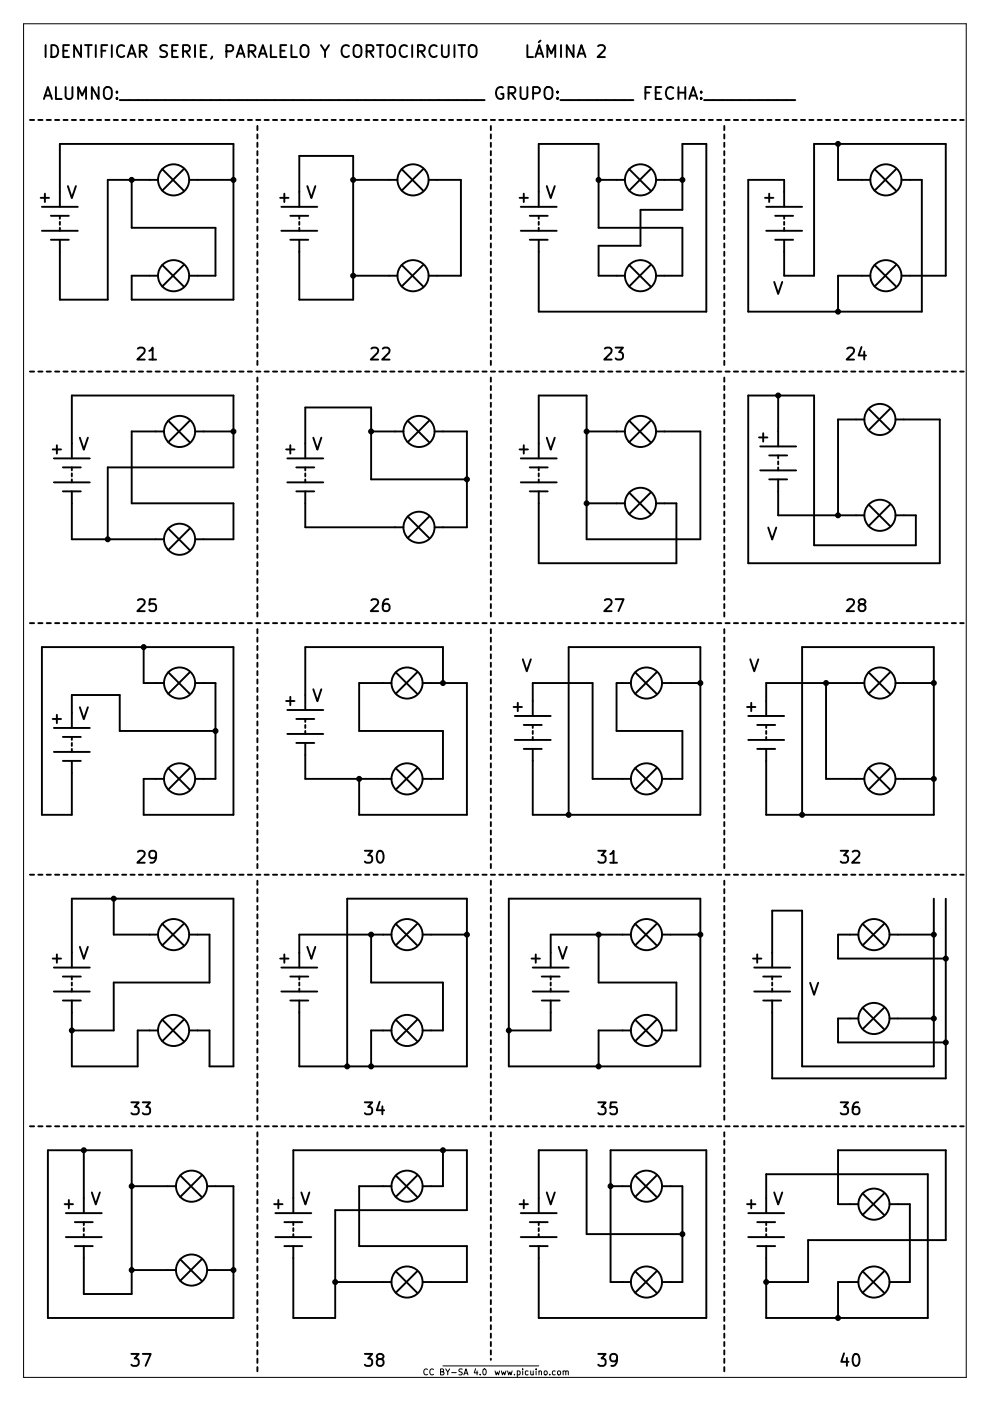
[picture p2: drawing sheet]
<svg xmlns="http://www.w3.org/2000/svg" width="210mm" height="297mm" viewBox="0 0 210 297" stroke-linecap="round" stroke-linejoin="round" font-family="sans-serif">
<path d="M5 5h200v287h-200zM90.7 290.4a.58 .58 0 0 0-.8 .5 .58 .58 0 0 0 .7 .6l.1-.1M94 289.6h20.3M102.5 290.4l.2-.2a.69 .69 0 0 1 .5 .7 .69 .69 0 0 1-.5 .6l-.3-.5zM119.5 290.8l.5-.1v.8M120 290.8l.2-.1h.3l.1 .8" fill="none" stroke="#000" stroke-width=".21"/>
<g fill="none" stroke="#000" stroke-width=".41">
<path d="M97.3 9.6h1.4M99.5 9.9a.86 .86 0 0 1 1-.3 .86 .86 0 0 1 .6 .8v.8a.84 .84 0 0 1-.8 .9 .84 .84 0 0 1-.9-.9zM121.7 9.6v2.5l-1.5-2.5v2.5M122.5 12.1l.9-2.5 .8 2.5M122.8 11.4h1.2M126.9 9.8l.4-.2h.6a.64 .64 0 0 1 .4 .7l-.1 .4-1.4 1.4h1.5M27.9 38.1v10.2h17.8v10.2h-5.6M33.5 38.1h-10.6v25.4h-10.2v-12.7M34.4 35.9l4.6 4.5M39 35.9l-4.6 4.5M40.1 38.1h9.4M74.9 38.1h9.4"/>
<path d="M85.2 35.9l4.6 4.5M89.8 35.9l-4.6 4.5M90.9 38.1h6.9v20.4h-6.9M127 38.1h5.6M133.5 35.9l4.5 4.5M138 35.9l-4.5 4.5M139.2 38.1h5.6M177.8 30.5v7.6h6.9M185.5 35.9l4.6 4.5M190.1 35.9l-4.6 4.5M191.3 38.1h4.3v28h-36.9v-28h7.7v5.8M8.6 41.9h1.8"/>
<path d="M8.9 48.9h7.6M8.9 43.9h7.6M9.5 41.1v1.7M10.8 50.8h3.8M10.8 45.8h3.8M12.7 43.9v-13.4h36.8v33h-21.6v-5h5.6M12.7 45.8v.6M12.7 47v.7M12.7 48.3v.6M34.4 56.2l4.6 4.5M39 56.2l-4.6 4.5M59.4 41.9h1.8"/>
<path d="M59.7 48.9h7.6M59.7 43.9h7.6M60.3 41.1v1.7M61.6 50.8h3.8M61.6 45.8h3.8M63.5 43.9v-10.8h11.4v30.4h-11.4v-12.7M63.5 45.8v.6M63.5 47v.7M63.5 48.3v.6M74.9 58.5h9.4M85.2 56.2l4.6 4.5M89.8 56.2l-4.6 4.5"/>
<path d="M110.2 41.9h1.8M110.5 48.9h7.6M110.5 43.9h7.6M111.1 41.1v1.7M112.4 50.8h3.8M112.4 45.8h3.8M114.3 50.8v15.3h35.6v-35.6h-5.1v14h-8.9v7.6h-8.9v6.4h5.6M114.3 43.9v-13.4h12.7v17.8h17.8v10.2h-5.6M114.3 45.8v.6M114.3 47v.7M114.3 48.3v.6M133.5 56.2l4.5 4.5"/>
<path d="M138 56.2l-4.5 4.5M162.3 41.9h1.8M162.6 48.9h7.6M162.6 43.9h7.6M163.2 41.1v1.7M164.5 50.8h3.8M164.5 45.8h3.8M166.4 50.8v7.7h6.3v-28h28v28h-9.4M166.4 45.8v.6M166.4 47v.7M166.4 48.3v.6M184.7 58.5h-6.9v7.6"/>
<path d="M185.5 56.2l4.6 4.5M190.1 56.2l-4.6 4.5M31.7 76.2h1.4M11.2 95.3h1.8M11.4 97.2h7.6M12.1 94.4v1.8M13.3 99.1h3.8M15.2 97.2v-13.3h34.3v15.2h-26.6v15.2M15.2 99.1v.6M34.8 91.5h-6.9v15.2h21.6v7.6h-8.1M35.7 89.2l4.6 4.6M40.3 89.2l-4.6 4.6"/>
<path d="M41.4 91.5h8.1M60.7 95.3h1.8M61 97.2h7.6M61.6 94.4v1.8M62.9 99.1h3.8M64.8 97.2v-10.8h13.9v15.2h20.4M64.8 99.1v.6M78.7 91.5h6.9M86.5 89.2l4.6 4.6M91.1 89.2l-4.6 4.6M92.2 91.5h6.9v20.3h-6.9M110.2 95.3h1.8"/>
<path d="M110.5 97.2h7.6M111.1 94.4v1.8M112.4 99.1h3.8M114.3 99.1v.6M124.5 91.5h8.1M133.5 89.2l4.5 4.6M138 89.2l-4.5 4.6M139.2 91.5h9.4v22.8h-24.1v-30.4h-10.2v13.3M161 92.7h1.8M161.3 99.7h7.6M161.3 94.7h7.6M161.9 91.9v1.7"/>
<path d="M163.2 96.6h3.8M165.1 83.9v10.8M165.1 96.6v.6M165.1 97.8v.7M165.1 99.1v.6M183.4 88.9h-5.6v20.4M184.3 86.7l4.5 4.5M188.8 86.7l-4.5 4.5M190 88.9h9.4v30.5h-40.7v-35.5h14v31.7h21.6v-6.3h-4.3M11.4 102.3h7.6M13.3 104.2h3.8M15.2 100.4v.6"/>
<path d="M15.2 101.6v.7M15.2 104.2v10.1h19.6M35.7 112.1l4.6 4.5M40.3 112.1l-4.6 4.5M61 102.3h7.6M62.9 104.2h3.8M64.8 100.4v.6M64.8 101.6v.7M64.8 104.2v7.6h20.8M86.5 109.5l4.6 4.6M91.1 109.5l-4.6 4.6M110.5 102.3h7.6"/>
<path d="M112.4 104.2h3.8M114.3 100.4v.6M114.3 101.6v.7M114.3 104.2v15.2h29.2v-12.7h-4.3M124.5 106.7h8.1M133.5 104.4l4.5 4.6M138 104.4l-4.5 4.6M163.2 101.6h3.8M165.1 101.6v7.7h18.3M184.3 107l4.5 4.5M188.8 107l-4.5 4.5M30.5 137.2v7.6h4.3"/>
<path d="M11.2 152.4h1.8M11.4 159.4h7.6M11.4 154.3h7.6M12.1 151.5v1.8M13.3 156.2h3.8M15.2 154.3v-6.9h10.2v7.6h20.3M15.2 156.2v.7M15.2 157.5v.7M15.2 158.8v.6M35.7 142.5l4.6 4.6M40.3 142.5l-4.6 4.6M41.4 144.8h4.3v20.3h-4.3"/>
<path d="M60.7 148.6h1.8M61 155.6h7.6M61 150.5h7.6M61.6 147.7v1.8M62.9 152.4h3.8M62.9 157.5h3.8M64.8 152.4v.7M64.8 153.7v.6M64.8 155v.6M64.8 157.5v7.6h18.3M83.1 144.8h-6.9v10.2h17.8v10.1h-4.3M83.9 142.5l4.6 4.6"/>
<path d="M88.5 142.5l-4.6 4.6M89.7 144.8h9.4v28h-22.9v-7.7M94 144.8v-7.6h-29.2v13.3M109 149.9h1.7M109.2 156.9h7.6M109.2 151.8h7.6M109.9 149v1.8M111.1 158.8h3.8M111.1 153.7h3.8M113 151.8v-7h12.7v20.3h8.2M113 153.7v.6M113 155v.6"/>
<path d="M113 156.2v.7M113 158.8v14h35.6v-35.6h-28v35.6M133.9 144.8h-3.1v10.2h14v10.1h-4.3M134.7 142.5l4.6 4.6M139.3 142.5l-4.6 4.6M140.5 144.8h8.1M158.5 149.9h1.8M158.7 156.9h7.7M158.7 151.8h7.7M159.4 149v1.8M160.7 158.8h3.8M160.7 153.7h3.8"/>
<path d="M162.6 153.7v.6M162.6 155v.6M162.6 156.2v.7M162.6 158.8v14h35.5v-35.6h-27.9v35.6M175.3 144.8v20.3h8.1M183.4 144.8h-20.8v7M184.3 142.5l4.5 4.6M188.8 142.5l-4.5 4.6M190 144.8h8.1M13.3 161.3h3.8M15.2 161.3v11.5h-6.3v-35.6h40.6v35.6h-19v-7.7h4.3M35.7 162.9l4.6 4.5"/>
<path d="M40.3 162.9l-4.6 4.5M83.9 162.9l4.6 4.5M88.5 162.9l-4.6 4.5M134.7 162.9l4.6 4.5M139.3 162.9l-4.6 4.5M184.3 162.9l4.5 4.5M188.8 162.9l-4.5 4.5M190 165.1h8.1M24.1 190.5v7.7h9.4M34.4 195.9l4.6 4.5M39 195.9l-4.6 4.5M40.1 198.2h4.3v10.1h-20.3v10.2h-8.9"/>
<path d="M78.7 198.2v10.1h15.3v10.2h-4.3M83.1 198.2h-19.6v6.9M83.9 195.9l4.6 4.5M88.5 195.9l-4.6 4.5M89.7 198.2h9.4M107.9 190.5h40.7v35.6h-40.7zM127 198.2v10.1h16.5v10.2h-3M129.5 182.9h1.4M133.9 198.2h-17.1v6.9M134.7 195.9l4.6 4.5M139.3 195.9l-4.6 4.5M140.5 198.2h8.1"/>
<path d="M182.1 198.2h-4.3v5h22.9M183 195.9l4.6 4.5M187.6 195.9l-4.6 4.5M188.7 198.2h9.4M198.1 190.5v35.6h-27.9v-33h-6.4v12M200.7 190.5v38.1h-36.9v-16.5M11.2 203.2h1.8M11.4 210.2h7.6M11.4 205.1h7.6M12.1 202.3v1.8M13.3 212.1h3.8M13.3 207h3.8"/>
<path d="M15.2 205.1v-14.6h34.3v35.6h-5.1v-7.6h-4.3M15.2 207v.7M15.2 208.3v.7M15.2 209.6v.6M15.2 212.1v14h14v-7.6h4.3M34.4 216.2l4.6 4.6M39 216.2l-4.6 4.6M59.4 203.2h1.8M59.7 210.2h7.6M59.7 205.1h7.6M60.3 202.3v1.8M61.6 212.1h3.8"/>
<path d="M61.6 207h3.8M63.5 207v.7M63.5 208.3v.7M63.5 209.6v.6M63.5 212.1v14h35.6v-35.6h-25.4v35.6M83.1 218.5h-4.4v7.6M83.9 216.2l4.6 4.6M88.5 216.2l-4.6 4.6M112.8 203.2h1.8M113 210.2h7.6M113 205.1h7.6M113.7 202.3v1.8"/>
<path d="M114.9 212.1h3.8M114.9 207h3.8M116.8 212.1v6.4h-8.9M116.8 207v.7M116.8 208.3v.7M116.8 209.6v.6M133.9 218.5h-6.9v7.6M134.7 216.2l4.6 4.6M139.3 216.2l-4.6 4.6M159.8 203.2h1.7M160 210.2h7.6M160 205.1h7.6"/>
<path d="M160.7 202.3v1.8M161.9 212.1h3.8M161.9 207h3.8M163.8 207v.7M163.8 208.3v.7M163.8 209.6v.6M182.1 215.9h-4.3v5.1h22.9M183 213.7l4.6 4.5M187.6 213.7l-4.6 4.5M188.7 215.9h9.4M13.7 255.3h1.8M14 257.2h7.6"/>
<path d="M14.6 254.4v1.8M15.9 259.1h3.8M17.8 243.9v13.3M17.8 259.1v.7M27.9 251.5h9.4M38.2 249.2l4.6 4.6M42.8 249.2l-4.6 4.6M43.9 251.5h5.6v27.9h-39.3v-35.5h17.7v30.5h-10.1v-10.2M58.2 255.3h1.7M58.4 257.2h7.6M59.1 254.4v1.8M60.3 259.1h3.8"/>
<path d="M62.2 257.2v-13.3h36.9v12.7h-28v22.8h-8.9v-15.2M62.2 259.1v.7M83.1 251.5h-6.9v12.7h22.9v7.6h-9.4M83.9 249.2l4.6 4.6M88.5 249.2l-4.6 4.6M94 243.9v7.6h-4.3M110.2 255.3h1.8M110.5 257.2h7.6M111.1 254.4v1.8M112.4 259.1h3.8M114.3 257.2v-13.3h10.2v17.8h20.3M114.3 259.1v.7"/>
<path d="M129.5 251.5h4.4M134.7 249.2l4.6 4.6M139.3 249.2l-4.6 4.6M140.5 251.5h4.3v20.3h-4.3M158.5 255.3h1.8M158.7 257.2h7.7M159.4 254.4v1.8M160.7 259.1h3.8M162.6 257.2v-8.2h34.2v30.4h-34.2v-15.2M162.6 259.1v.7M182.1 255.3h-4.3v-11.4h22.9v19h-29.3v8.9h-8.8M183 253l4.6 4.6"/>
<path d="M187.6 253l-4.6 4.6M188.7 255.3h4.3v16.5h-4.3M14 262.3h7.6M15.9 264.2h3.8M17.8 260.4v.6M17.8 261.7v.6M27.9 269.3h9.4M38.2 267l4.6 4.6M42.8 267l-4.6 4.6M43.9 269.3h5.6M58.4 262.3h7.6M60.3 264.2h3.8"/>
<path d="M62.2 260.4v.6M62.2 261.7v.6M71.1 271.8h12M83.9 269.5l4.6 4.6M88.5 269.5l-4.6 4.6M110.5 262.3h7.6M112.4 264.2h3.8M114.3 260.4v.6M114.3 261.7v.6M114.3 264.2v15.2h35.6v-35.5h-20.4v27.9h4.4M134.7 269.5l4.6 4.6M139.3 269.5l-4.6 4.6"/>
<path d="M158.7 262.3h7.7M160.7 264.2h3.8M162.6 260.4v.6M162.6 261.7v.6M182.1 271.8h-4.3v7.6M183 269.5l4.6 4.6M187.6 269.5l-4.6 4.6"/>
<circle cx="36.8" cy="38.1" r="3.3"/>
<circle cx="87.6" cy="38.1" r="3.3"/>
<circle cx="135.9" cy="38.1" r="3.3"/>
<circle cx="188" cy="38.1" r="3.3"/>
<circle cx="36.8" cy="58.5" r="3.3"/>
<circle cx="87.6" cy="58.5" r="3.3"/>
<circle cx="135.9" cy="58.5" r="3.3"/>
<circle cx="188" cy="58.5" r="3.3"/>
<circle cx="38.1" cy="91.5" r="3.3"/>
<circle cx="88.9" cy="91.5" r="3.3"/>
<circle cx="135.9" cy="91.5" r="3.3"/>
<circle cx="186.7" cy="88.9" r="3.3"/>
<circle cx="38.1" cy="114.3" r="3.3"/>
<circle cx="88.9" cy="111.8" r="3.3"/>
<circle cx="135.9" cy="106.7" r="3.3"/>
<circle cx="186.7" cy="109.3" r="3.3"/>
<circle cx="38.1" cy="144.8" r="3.3"/>
<circle cx="86.4" cy="144.8" r="3.3"/>
<circle cx="137.2" cy="144.8" r="3.3"/>
<circle cx="186.7" cy="144.8" r="3.3"/>
<circle cx="38.1" cy="165.1" r="3.3"/>
<circle cx="86.4" cy="165.1" r="3.3"/>
<circle cx="137.2" cy="165.1" r="3.3"/>
<circle cx="186.7" cy="165.1" r="3.3"/>
<circle cx="36.8" cy="198.2" r="3.3"/>
<circle cx="86.4" cy="198.2" r="3.3"/>
<circle cx="137.2" cy="198.2" r="3.3"/>
<circle cx="185.4" cy="198.2" r="3.3"/>
<circle cx="36.8" cy="218.5" r="3.3"/>
<circle cx="86.4" cy="218.5" r="3.3"/>
<circle cx="137.2" cy="218.5" r="3.3"/>
<circle cx="185.4" cy="215.9" r="3.3"/>
<circle cx="40.6" cy="251.5" r="3.3"/>
<circle cx="86.4" cy="251.5" r="3.3"/>
<circle cx="137.2" cy="251.5" r="3.3"/>
<circle cx="185.4" cy="255.3" r="3.3"/>
<circle cx="40.6" cy="269.3" r="3.3"/>
<circle cx="86.4" cy="271.8" r="3.3"/>
<circle cx="137.2" cy="271.8" r="3.3"/>
<circle cx="185.4" cy="271.8" r="3.3"/>
</g>
<g fill="#000" stroke="#000" stroke-width=".25">
<circle cx="27.9" cy="38.1" r=".51"/>
<circle cx="49.5" cy="38.1" r=".51"/>
<circle cx="74.9" cy="38.1" r=".51"/>
<circle cx="127" cy="38.1" r=".51"/>
<circle cx="144.8" cy="38.1" r=".51"/>
<circle cx="177.8" cy="30.5" r=".51"/>
<circle cx="74.9" cy="58.5" r=".51"/>
<circle cx="177.8" cy="66.1" r=".51"/>
<circle cx="49.5" cy="91.5" r=".51"/>
<circle cx="78.7" cy="91.5" r=".51"/>
<circle cx="124.5" cy="91.5" r=".51"/>
<circle cx="165.1" cy="83.9" r=".51"/>
<circle cx="22.9" cy="114.3" r=".51"/>
<circle cx="99.1" cy="101.6" r=".51"/>
<circle cx="124.5" cy="106.7" r=".51"/>
<circle cx="177.8" cy="109.3" r=".51"/>
<circle cx="30.5" cy="137.2" r=".51"/>
<circle cx="45.7" cy="155" r=".51"/>
<circle cx="94" cy="144.8" r=".51"/>
<circle cx="148.6" cy="144.8" r=".51"/>
<circle cx="175.3" cy="144.8" r=".51"/>
<circle cx="198.1" cy="144.8" r=".51"/>
<circle cx="76.2" cy="165.1" r=".51"/>
<circle cx="120.7" cy="172.8" r=".51"/>
<circle cx="170.2" cy="172.8" r=".51"/>
<circle cx="198.1" cy="165.1" r=".51"/>
<circle cx="24.1" cy="190.5" r=".51"/>
<circle cx="78.7" cy="198.2" r=".51"/>
<circle cx="99.1" cy="198.2" r=".51"/>
<circle cx="127" cy="198.2" r=".51"/>
<circle cx="148.6" cy="198.2" r=".51"/>
<circle cx="198.1" cy="198.2" r=".51"/>
<circle cx="15.2" cy="218.5" r=".51"/>
<circle cx="108" cy="218.5" r=".51"/>
<circle cx="198.1" cy="215.9" r=".51"/>
<circle cx="200.7" cy="203.2" r=".51"/>
<circle cx="73.7" cy="226.1" r=".51"/>
<circle cx="78.7" cy="226.1" r=".51"/>
<circle cx="127" cy="226.1" r=".51"/>
<circle cx="200.7" cy="221" r=".51"/>
<circle cx="17.8" cy="243.9" r=".51"/>
<circle cx="27.9" cy="251.5" r=".51"/>
<circle cx="94" cy="243.9" r=".51"/>
<circle cx="129.5" cy="251.5" r=".51"/>
<circle cx="27.9" cy="269.3" r=".51"/>
<circle cx="49.5" cy="269.3" r=".51"/>
<circle cx="71.1" cy="271.8" r=".51"/>
<circle cx="144.8" cy="261.7" r=".51"/>
<circle cx="162.6" cy="271.8" r=".51"/>
<circle cx="177.8" cy="279.4" r=".51"/>
</g>
<g fill="none" stroke="#000" stroke-width=".41" stroke-dasharray=".9 .9">
<path d="M6.3 25.4h198.2M54.6 26.7v50.8M104.1 26.7v50.8M153.7 26.7v50.8M6.3 78.8h198.2M54.6 80v50.8M104.1 80v50.8M153.7 80v50.8M6.3 132.1h198.2M54.6 133.4v50.8M104.1 133.4v50.8M153.7 133.4v50.8"/>
<path d="M6.3 185.5h198.2M54.6 186.7v50.8M104.1 186.7v50.8M153.7 186.7v50.8M6.3 238.8h198.2M54.6 240.1v50.8M104.1 240.1v48.2M153.7 240.1v50.8"/>
</g>
<g font-size="3.5">
<text x="8.9" y="12.2">IDENTIFICAR SERIE, PARALELO Y CORTOCIRCUITO</text>
<text x="102.5" y="12.2">LÁMINA 2</text>
<text x="8.9" y="21.1">ALUMNO:________________________________________ GRUPO:________ FECHA:__________</text>
<text x="14.1" y="42.1">V</text>
<text x="64.9" y="42.1">V</text>
<text x="115.7" y="42.1">V</text>
<text x="164" y="62.4">V</text>
<text x="28.6" y="76.4">21</text>
<text x="78.1" y="76.4">22</text>
<text x="127.6" y="76.4">23</text>
<text x="179.1" y="76.4">24</text>
<text x="16.6" y="95.5">V</text>
<text x="66.2" y="95.5">V</text>
<text x="115.7" y="95.5">V</text>
<text x="162.7" y="114.5">V</text>
<text x="28.6" y="129.7">25</text>
<text x="78.1" y="129.7">26</text>
<text x="127.6" y="129.7">27</text>
<text x="179.1" y="129.7">28</text>
<text x="110.6" y="142.5">V</text>
<text x="158.9" y="142.5">V</text>
<text x="66.2" y="148.8">V</text>
<text x="16.6" y="152.6">V</text>
<text x="28.6" y="183">29</text>
<text x="76.8" y="183">30</text>
<text x="126.4" y="183">31</text>
<text x="177.8" y="183">32</text>
<text x="16.6" y="203.4">V</text>
<text x="64.9" y="203.4">V</text>
<text x="118.2" y="203.4">V</text>
<text x="171.6" y="211">V</text>
<text x="27.3" y="236.4">33</text>
<text x="76.8" y="236.4">34</text>
<text x="126.4" y="236.4">35</text>
<text x="177.8" y="236.4">36</text>
<text x="19.2" y="255.5">V</text>
<text x="63.6" y="255.5">V</text>
<text x="115.7" y="255.5">V</text>
<text x="164" y="255.5">V</text>
<text x="27.3" y="289.7">37</text>
<text x="76.8" y="289.7">38</text>
<text x="126.4" y="289.7">39</text>
<text x="177.8" y="289.7">40</text>
</g>
<g font-size="1.8">
<text x="90.8" y="291.6">CC BY-SA 4.0</text>
<text x="105.4" y="291.6">www.picuino.com</text>
</g>
</svg>
